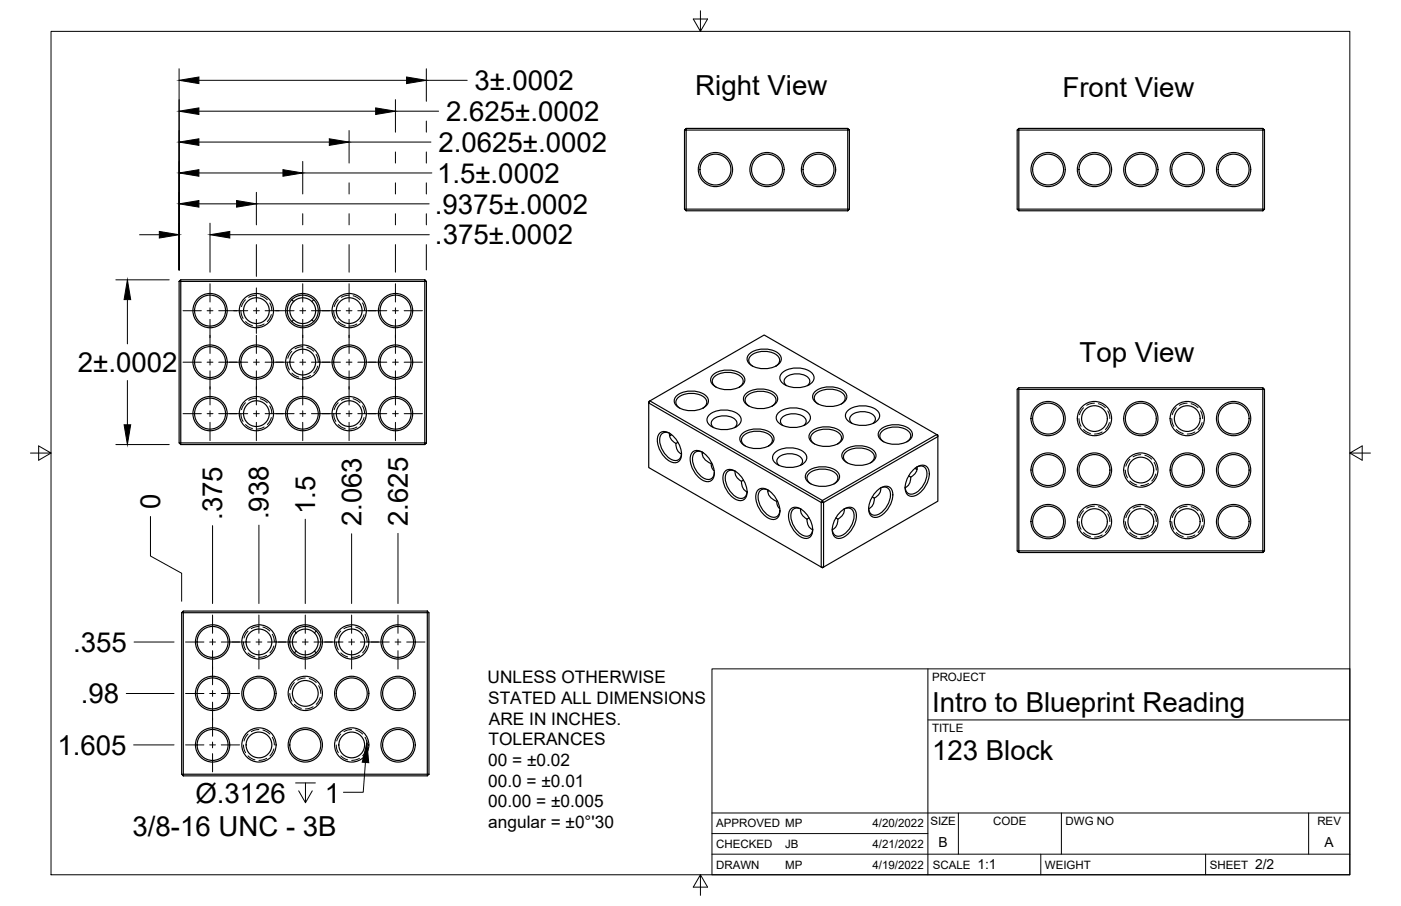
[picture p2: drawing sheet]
<svg xmlns="http://www.w3.org/2000/svg" width="432mm" height="279mm" viewBox="0 0 432 279" stroke-linecap="round" stroke-linejoin="round" font-family="sans-serif">
<!-- layer: Visible -->
<g fill="none" stroke="#000" stroke-width=".36">
<path d="M211.5 39.6h49.8M261.3 39.6l.5 .5h-.5zM314 39.6h75.2M389.2 39.6l.5 .5h-.5zM211 40.1l.5-.5v.5zM211 40.1v24.4M211.5 40.1h49.8v24.4h-49.8zM261.8 40.1v24.4M313.5 40.1l.5-.5v.5zM313.5 40.1v24.4M314 40.1h75.2v24.4h-75.2zM389.7 40.1v24.4"/>
<path d="M211.5 65v-.5h-.5l.5 .5h49.8M261.3 64.5h.5l-.5 .5zM314 65v-.5h-.5l.5 .5h75.2M389.2 64.5h.5l-.5 .5zM55.2 86.8l.5-.5v.5zM55.2 86.8v49.8M55.7 86.8h75.2v49.8h-75.2zM55.7 86.3h75.2M89.9 92.4l.6 .6 1.4-.9 1.9-.2 1.5 .5 1.1 .9 .7 1.3 .2 1.5-.5 1.5-.9 1.2-1.1 .7-1.7 .3-1.4-.4-1.4-1-.8-1.4-.2-1.5 .4-1.3 .8-1.2M90.5 98.6l-.6 .6M96.1 98.6l.6 .6M96.7 92.4l-.6 .6"/>
<path d="M130.9 86.3l.5 .5h-.5zM131.4 86.8v49.8M219.9 115.5a7.5 7.5 0 0 1 9.3 .5 2.2 2.2 0 0 1-1.2 3.3 7.6 7.6 0 0 1-8.6-1 1.98 1.98 0 0 1 .5-2.8zM220.7 119.4a2.03 2.03 0 0 1-1.2-2 2.03 2.03 0 0 1 1.5-1.8 6.9 6.9 0 0 1 7.7 .9 1.92 1.92 0 0 1-.9 2.9M231.1 109a7.5 7.5 0 0 1 9.3 .5 2.2 2.2 0 0 1-1.1 3.3 7.6 7.6 0 0 1-8.7-1 1.98 1.98 0 0 1 .5-2.8zM232 112.9a2.03 2.03 0 0 1-1.2-2 2.03 2.03 0 0 1 1.4-1.8 6.9 6.9 0 0 1 7.7 .9 1.92 1.92 0 0 1-.8 2.9M241.2 114.8a7.5 7.5 0 0 1 9.3 .6 2.2 2.2 0 0 1-1.1 3.3 7.6 7.6 0 0 1-8.7-1 1.98 1.98 0 0 1 .5-2.9zM242.4 118.9a1.69 1.69 0 0 1-.7-1.7 1.69 1.69 0 0 1 1.3-1.3 5.7 5.7 0 0 1 6.3 .8 1.53 1.53 0 0 1-.5 2.2M314 119.6h75.2M389.2 119.6l.5 .5h-.5zM55.2 136.6h.5v.5zM55.7 137.1h75.2"/>
<path d="M130.9 136.6h.5l-.5 .5zM199.9 123.8l.4-.2-.4 .7zM199.9 124.3l53.2 30.7v19.9l-53.2-30.7zM200.3 123.6l35.2-20.3 53.2 30.7-35.2 20.3zM203.2 133.7a2.68 2.68 0 0 1 3.8 .3 7.4 7.4 0 0 1 2.8 7.6 2.2 2.2 0 0 1-3.5 .6 7.6 7.6 0 0 1-3.4-8zM206.4 133.6a3 3 0 0 0 2 3.1l.6-.3M206.5 133.7a2.03 2.03 0 0 0-2.3-.1 2.03 2.03 0 0 0-.9 2.2 6.9 6.9 0 0 0 4.6 6.2 1.92 1.92 0 0 0 2.1-2.2M206.9 134l-.4 .3M207 134l-.7 .4M208.3 136.8l.3 1.8 .6 .9 .8 .5M208.7 122a7.5 7.5 0 0 1 9.3 .5 2.2 2.2 0 0 1-1.2 3.3 7.6 7.6 0 0 1-8.6-1 1.98 1.98 0 0 1 .5-2.8zM209.5 125.9a2.03 2.03 0 0 1-1.2-2 2.03 2.03 0 0 1 1.5-1.8 6.9 6.9 0 0 1 7.6 .8 1.92 1.92 0 0 1-.8 3"/>
<path d="M213.3 139.5a2.68 2.68 0 0 1 3.8 .4 7.4 7.4 0 0 1 2.8 7.5 2.2 2.2 0 0 1-3.5 .6 7.6 7.6 0 0 1-3.4-7.9zM216.5 139.5a3.5 3.5 0 0 0 2.7 3.5M216.6 139.5a2.03 2.03 0 0 0-2.3 0 2.03 2.03 0 0 0-.9 2.1 6.9 6.9 0 0 0 4.6 6.3 1.92 1.92 0 0 0 2.2-2.2M216.8 139.6l-.4 .2M218.8 127.8a7.5 7.5 0 0 1 9.3 .5 2.2 2.2 0 0 1-1.2 3.3 7.6 7.6 0 0 1-8.6-1 1.98 1.98 0 0 1 .5-2.8zM220 131.9a1.69 1.69 0 0 1-.8-1.7 1.69 1.69 0 0 1 1.3-1.4 5.7 5.7 0 0 1 6.3 .8 1.53 1.53 0 0 1-.4 2.3M228.9 133.6a7.5 7.5 0 0 1 9.3 .6 2.2 2.2 0 0 1-1.2 3.3 7.6 7.6 0 0 1-8.6-1 1.98 1.98 0 0 1 .5-2.9zM229.7 137.5a2.03 2.03 0 0 1-1.2-1.9 2.03 2.03 0 0 1 1.5-1.9 6.9 6.9 0 0 1 7.7 .9 1.92 1.92 0 0 1-.9 2.9M230 121.3a7.5 7.5 0 0 1 9.3 .5 2.2 2.2 0 0 1-1.2 3.3 7.6 7.6 0 0 1-8.6-1 1.98 1.98 0 0 1 .5-2.8zM230.9 125.2a2.03 2.03 0 0 1-1.3-2 2.03 2.03 0 0 1 1.5-1.8 6.9 6.9 0 0 1 7.7 .9 1.92 1.92 0 0 1-.8 2.9M239 139.5a7.5 7.5 0 0 1 9.3 .5 2.2 2.2 0 0 1-1.2 3.3 7.6 7.6 0 0 1-8.6-1 1.98 1.98 0 0 1 .5-2.8zM240.1 127.1a7.5 7.5 0 0 1 9.3 .6 2.2 2.2 0 0 1-1.2 3.3 7.6 7.6 0 0 1-8.6-1 1.98 1.98 0 0 1 .5-2.9z"/>
<path d="M241.3 131.2a1.69 1.69 0 0 1-.7-1.7 1.69 1.69 0 0 1 1.2-1.3 5.7 5.7 0 0 1 6.3 .8 1.53 1.53 0 0 1-.4 2.2M250.2 133a7.5 7.5 0 0 1 9.3 .5 2.2 2.2 0 0 1-1.2 3.3 7.6 7.6 0 0 1-8.6-1 1.98 1.98 0 0 1 .5-2.8zM251.1 136.9a2.03 2.03 0 0 1-1.3-2 2.03 2.03 0 0 1 1.5-1.8 6.9 6.9 0 0 1 7.7 .9 1.92 1.92 0 0 1-.9 2.9M251.3 120.7a7.5 7.5 0 0 1 9.3 .5 2.2 2.2 0 0 1-1.1 3.3 7.6 7.6 0 0 1-8.7-1 1.98 1.98 0 0 1 .5-2.8zM252.2 124.6a2.03 2.03 0 0 1-1.2-2 2.03 2.03 0 0 1 1.4-1.8 6.9 6.9 0 0 1 7.7 .9 1.92 1.92 0 0 1-.8 2.9M260.3 138.8a7.5 7.5 0 0 1 9.3 .6 2.2 2.2 0 0 1-1.1 3.2 7.6 7.6 0 0 1-8.7-1 1.98 1.98 0 0 1 .5-2.8zM261.4 126.5a7.5 7.5 0 0 1 9.3 .5 2.2 2.2 0 0 1-1.1 3.3 7.6 7.6 0 0 1-8.7-1 1.98 1.98 0 0 1 .5-2.8zM262.6 130.6a1.69 1.69 0 0 1-.7-1.7 1.69 1.69 0 0 1 1.3-1.4 5.7 5.7 0 0 1 6.3 .8 1.53 1.53 0 0 1-.5 2.3M271.5 132.3a7.5 7.5 0 0 1 9.3 .6 2.2 2.2 0 0 1-1.1 3.2 7.6 7.6 0 0 1-8.7-1 1.98 1.98 0 0 1 .5-2.8zM272.4 136.3a2.03 2.03 0 0 1-1.2-2 2.03 2.03 0 0 1 1.4-1.9 6.9 6.9 0 0 1 7.7 .9 1.92 1.92 0 0 1-.8 3M288.7 134l.4 .2v.4zM313.5 120.1l.5-.5v.5z"/>
<path d="M313.5 120.1v49.8M314 120.1v50.3l-.5-.5h75.7v-49.8M314 120.1h75.2M389.7 120.1v49.8M219.4 142.8a2.27 2.27 0 0 0 .7 2.4M223.4 145.4a2.68 2.68 0 0 1 3.8 .3 7.4 7.4 0 0 1 2.8 7.5 2.2 2.2 0 0 1-3.5 .7 7.6 7.6 0 0 1-3.4-8zM226.6 145.3l.2 1.5 .7 .8 1 .8 .4 1.9 .5 .8 .9 .6M226.7 145.4a2.03 2.03 0 0 0-2.3-.1 2.03 2.03 0 0 0-.9 2.2 6.9 6.9 0 0 0 4.6 6.2 1.92 1.92 0 0 0 2.2-2.2M229.2 148.1l-.7 .3M233.6 151.2a2.68 2.68 0 0 1 3.7 .3 7.4 7.4 0 0 1 2.8 7.6 2.2 2.2 0 0 1-3.4 .6 7.6 7.6 0 0 1-3.5-8zM236.7 151.1a3.5 3.5 0 0 0 2.7 3.5M236.8 151.2a2.03 2.03 0 0 0-2.3-.1 2.03 2.03 0 0 0-.9 2.2 6.9 6.9 0 0 0 4.6 6.2 1.92 1.92 0 0 0 2.2-2.2"/>
<path d="M237 151.3l-.3 .2M239.6 154.4a2.27 2.27 0 0 0 .7 2.5M240.2 143.6a1.69 1.69 0 0 1-.8-1.7 1.69 1.69 0 0 1 1.3-1.4 5.7 5.7 0 0 1 6.3 .8 1.53 1.53 0 0 1-.4 2.3M243.7 157a2.68 2.68 0 0 1 3.7 .4 7.4 7.4 0 0 1 2.8 7.5 2.2 2.2 0 0 1-3.4 .6 7.6 7.6 0 0 1-3.5-7.9zM246.8 157l.2 1.4 .7 .9 1 .8M246.9 157a2.03 2.03 0 0 0-2.3 0 2.03 2.03 0 0 0-.9 2.1 6.9 6.9 0 0 0 4.6 6.3 1.92 1.92 0 0 0 2.2-2.2M249.1 145.3a7.5 7.5 0 0 1 9.3 .5 2.2 2.2 0 0 1-1.2 3.3 7.6 7.6 0 0 1-8.6-1 1.98 1.98 0 0 1 .5-2.8zM249.4 159.7l-.7 .4M249.9 149.2a2.03 2.03 0 0 1-1.2-2 2.03 2.03 0 0 1 1.5-1.8 6.9 6.9 0 0 1 7.7 .9 1.92 1.92 0 0 1-.9 2.9M253.5 154.3l.3 .7h-.7zM253.8 155l35.3-20.4v20l-35.3 20.3zM257.6 159.7l.6 .4"/>
<path d="M258.9 158a3.2 3.2 0 0 1 4.4-1 6 6 0 0 1-1.2 6.9l-.6 .6a3.2 3.2 0 0 1-4.4 .9 6 6 0 0 1 1.3-6.8zM260.1 157a2.03 2.03 0 0 1 2.3 0 2.03 2.03 0 0 1 .8 2.1 6.9 6.9 0 0 1-4.6 6.3 1.92 1.92 0 0 1-2.1-2.2M260.2 157l-.2 1.4-.7 .9-1.1 .8-.3 1.8-.6 .9-.8 .5M261.2 142.7a2.03 2.03 0 0 1-1.2-2 2.03 2.03 0 0 1 1.4-1.8 6.9 6.9 0 0 1 7.7 .9 1.92 1.92 0 0 1-.8 2.9M268.8 153.2l.7 .4M269.5 153.6l-.4 1.9-.5 .8-.9 .6M270.2 151.5a3.2 3.2 0 0 1 4.3-.9 6 6 0 0 1-1.2 6.8l-.6 .6a3.2 3.2 0 0 1-4.3 1 6 6 0 0 1 1.2-6.9zM271.3 150.6a2.03 2.03 0 0 1 2.3-.1 2.03 2.03 0 0 1 .9 2.2 6.9 6.9 0 0 1-4.6 6.2 1.92 1.92 0 0 1-2.2-2.2M271.4 150.5v1l-.5 .9-1.4 1.2M280 146.7l.7 .4M281.4 145a3.2 3.2 0 0 1 4.4-.9 6 6 0 0 1-1.2 6.8l-.6 .6a3.2 3.2 0 0 1-4.4 1 6 6 0 0 1 1.2-6.9zM282.5 144.7l-.4-.3 .6 .4"/>
<path d="M282.5 144.1a2.03 2.03 0 0 1 2.3-.1 2.03 2.03 0 0 1 .9 2.2 6.9 6.9 0 0 1-4.6 6.2 1.92 1.92 0 0 1-2.1-2.2M282.6 144l-.2 1.5-.7 .9-1 .7-.3 1.9-.6 .9-.8 .5M248.7 160.1l.4 1.8 .5 .9 .9 .5M253.1 174.9h.7l-.3 .2zM314 170.4h75.2M389.2 169.9h.5l-.5 .5zM56 189l.5-.6v.6zM56 189v49.8M56.5 189h75.2v49.8h-75.2zM56.5 188.4h75.2M90.7 194.6l.6 .6 1.4-1 1.7-.2 1.1 .2 1.1 .7 .9 1.1 .6 1.7-.2 1.5-.8 1.4-1.3 1-1.5 .4-1.7-.3-1.1-.7-.9-1.1-.5-1.6 .2-1.5 1-1.6M97.5 194.6l-.6 .6"/>
<path d="M131.7 188.4l.5 .6h-.5zM132.2 189v49.8M91.3 200.8l-.6 .5M96.9 200.8l.6 .5M56 238.8h.5v.5zM56.5 239.3h75.2M131.7 238.8h.5l-.5 .5z"/>
<circle cx="220.5" cy="52.3" r="4.8"/>
<circle cx="220.5" cy="52.3" r="5.3"/>
<circle cx="236.4" cy="52.3" r="4.8"/>
<circle cx="236.4" cy="52.3" r="5.3"/>
<circle cx="252.3" cy="52.3" r="4.8"/>
<circle cx="252.3" cy="52.3" r="5.3"/>
<circle cx="323" cy="52.3" r="4.8"/>
<circle cx="323" cy="52.3" r="5.3"/>
<circle cx="337.3" cy="52.3" r="4.8"/>
<circle cx="337.3" cy="52.3" r="5.3"/>
<circle cx="351.6" cy="52.3" r="4.8"/>
<circle cx="351.6" cy="52.3" r="5.3"/>
<circle cx="365.9" cy="52.3" r="4.8"/>
<circle cx="365.9" cy="52.3" r="5.3"/>
<circle cx="380.2" cy="52.3" r="4.8"/>
<circle cx="380.2" cy="52.3" r="5.3"/>
<circle cx="64.7" cy="95.8" r="5.3"/>
<circle cx="64.7" cy="95.8" r="4.8"/>
<circle cx="79" cy="95.8" r="5.3"/>
<circle cx="79" cy="95.8" r="4"/>
<circle cx="93.3" cy="95.8" r="5.3"/>
<circle cx="93.3" cy="95.8" r="4.8"/>
<circle cx="107.6" cy="95.8" r="5.3"/>
<circle cx="107.6" cy="95.8" r="4"/>
<circle cx="121.9" cy="95.8" r="5.3"/>
<circle cx="121.9" cy="95.8" r="4.8"/>
<circle cx="64.7" cy="111.7" r="5.3"/>
<circle cx="64.7" cy="111.7" r="4.8"/>
<circle cx="79" cy="111.7" r="5.3"/>
<circle cx="79" cy="111.7" r="4.8"/>
<circle cx="93.3" cy="111.7" r="5.3"/>
<circle cx="93.3" cy="111.7" r="4"/>
<circle cx="107.6" cy="111.7" r="5.3"/>
<circle cx="107.6" cy="111.7" r="4.8"/>
<circle cx="121.9" cy="111.7" r="5.3"/>
<circle cx="121.9" cy="111.7" r="4.8"/>
<circle cx="64.7" cy="127.6" r="5.3"/>
<circle cx="64.7" cy="127.6" r="4.8"/>
<circle cx="79" cy="127.6" r="5.3"/>
<circle cx="79" cy="127.6" r="4"/>
<circle cx="93.3" cy="127.6" r="5.3"/>
<circle cx="93.3" cy="127.6" r="4.8"/>
<circle cx="107.6" cy="127.6" r="5.3"/>
<circle cx="107.6" cy="127.6" r="4"/>
<circle cx="121.9" cy="127.6" r="5.3"/>
<circle cx="121.9" cy="127.6" r="4.8"/>
<circle cx="323" cy="129.1" r="4.8"/>
<circle cx="323" cy="129.1" r="5.3"/>
<circle cx="337.3" cy="129.1" r="4"/>
<circle cx="337.3" cy="129.1" r="5.3"/>
<circle cx="351.6" cy="129.1" r="4.8"/>
<circle cx="351.6" cy="129.1" r="5.3"/>
<circle cx="365.9" cy="129.1" r="4"/>
<circle cx="365.9" cy="129.1" r="5.3"/>
<circle cx="380.2" cy="129.1" r="4.8"/>
<circle cx="380.2" cy="129.1" r="5.3"/>
<circle cx="323" cy="145" r="4.8"/>
<circle cx="323" cy="145" r="5.3"/>
<circle cx="337.3" cy="145" r="4.8"/>
<circle cx="337.3" cy="145" r="5.3"/>
<circle cx="351.6" cy="145" r="4"/>
<circle cx="351.6" cy="145" r="5.3"/>
<circle cx="365.9" cy="145" r="4.8"/>
<circle cx="365.9" cy="145" r="5.3"/>
<circle cx="380.2" cy="145" r="4.8"/>
<circle cx="380.2" cy="145" r="5.3"/>
<circle cx="323" cy="160.9" r="4.8"/>
<circle cx="323" cy="160.9" r="5.3"/>
<circle cx="337.3" cy="160.9" r="4"/>
<circle cx="337.3" cy="160.9" r="5.3"/>
<circle cx="351.6" cy="160.9" r="4"/>
<circle cx="351.6" cy="160.9" r="5.3"/>
<circle cx="365.9" cy="160.9" r="4"/>
<circle cx="365.9" cy="160.9" r="5.3"/>
<circle cx="380.2" cy="160.9" r="4.8"/>
<circle cx="380.2" cy="160.9" r="5.3"/>
<circle cx="65.5" cy="198" r="5.3"/>
<circle cx="65.5" cy="198" r="4.8"/>
<circle cx="79.8" cy="198" r="5.3"/>
<circle cx="79.8" cy="198" r="4"/>
<circle cx="94.1" cy="198" r="5.3"/>
<circle cx="94.1" cy="198" r="4.8"/>
<circle cx="108.4" cy="198" r="5.3"/>
<circle cx="108.4" cy="198" r="4"/>
<circle cx="122.7" cy="198" r="5.3"/>
<circle cx="122.7" cy="198" r="4.8"/>
<circle cx="65.5" cy="213.8" r="5.3"/>
<circle cx="65.5" cy="213.8" r="4.8"/>
<circle cx="79.8" cy="213.8" r="5.3"/>
<circle cx="79.8" cy="213.8" r="4.8"/>
<circle cx="94.1" cy="213.8" r="5.3"/>
<circle cx="94.1" cy="213.8" r="4"/>
<circle cx="108.4" cy="213.8" r="5.3"/>
<circle cx="108.4" cy="213.8" r="4.8"/>
<circle cx="122.7" cy="213.8" r="5.3"/>
<circle cx="122.7" cy="213.8" r="4.8"/>
<circle cx="65.5" cy="229.7" r="5.3"/>
<circle cx="65.5" cy="229.7" r="4.8"/>
<circle cx="79.8" cy="229.7" r="5.3"/>
<circle cx="79.8" cy="229.7" r="4"/>
<circle cx="94.1" cy="229.7" r="5.3"/>
<circle cx="94.1" cy="229.7" r="4.8"/>
<circle cx="108.4" cy="229.7" r="5.3"/>
<circle cx="108.4" cy="229.7" r="4"/>
<circle cx="122.7" cy="229.7" r="5.3"/>
<circle cx="122.7" cy="229.7" r="4.8"/>
</g>
<!-- layer: Hidden -->
<g fill="none" stroke="#000" stroke-width=".31">
<path d="M74.3 95.8l.1 1.2 .5 1.2M75.6 92.4l-.7 1-.5 1.2M75.7 99.2l.9 .7 1.2 .5M79 91l-1.2 .2-1.2 .5M80.2 91.2l1.2 .5 1 .7M81.4 99.9l-1.1 .5-1.3 .2M83.1 93.4l.5 1.2 .2 1.2M83.6 97l-.5 1.2-.7 1M102.8 95.8l.2 1.2 .5 1.2M104.2 92.4l-1.2 2.2M104.2 99.2l1 .7 1.2 .5M107.6 91l-1.2 .2-1.2 .5"/>
<path d="M108.8 91.2l1.2 .5 1 .7M110 99.9l-1.2 .5-1.2 .2M111.7 93.4l.7 2.4M112.2 97l-.5 1.2-.7 1M88.5 111.7l.2 1.2 .5 1.2M89.9 108.3l-.7 1-.5 1.2M90 115.1l.9 .7 1.2 .5M93.3 106.9l-1.2 .2-1.2 .5M94.6 107.1l2.1 1.2M95.7 115.8l-1.1 .5-1.3 .2M97.4 109.3l.5 1.1 .2 1.3M97.9 112.9l-.5 1.2-.7 .9"/>
<path d="M74.3 127.6l.1 1.2 .5 1.2M75.6 124.2l-.7 1-.5 1.1M75.7 130.9l.9 .8 1.2 .5M79 122.8l-1.2 .2-1.2 .4M80.2 123l1.2 .4 1 .8M81.4 131.7l-1.1 .5-1.3 .1M83.1 125.2l.5 1.1 .2 1.3M83.6 128.8l-.5 1.1-.7 1M102.8 127.6l.2 1.2 .5 1.2M104.2 124.2l-.7 1-.5 1.1M104.2 130.9l1 .8 1.2 .5M107.6 122.8l-1.2 .2-1.2 .4"/>
<path d="M108.8 123l1.2 .4 1 .8M110 131.7l-1.2 .5-1.2 .1M111.7 125.2l.5 1.1 .2 1.3M112.2 128.8l-.5 1.1-.7 1M332.5 129.1l.2 1.2 .5 1.2M333.9 132.5l1 .7 1.2 .5M333.9 125.8l-.7 .9-.5 1.2M337.3 124.3l-1.2 .2-1.2 .5M338.5 124.5l1.2 .5 1 .7M339.7 133.2l-1.1 .5-1.3 .2M341.4 126.7l.5 1.2 .2 1.2M341.9 130.3l-.5 1.2-.7 1"/>
<path d="M361.1 129.1l.2 1.2 .5 1.2M362.5 125.8l-.7 .9-.5 1.2M362.5 132.5l1 .7 1.2 .5M365.9 124.3l-1.2 .2-1.2 .5M367.1 124.5l1.2 .5 1 .7M368.3 133.2l-1.2 .5-1.2 .2M370 126.7l.5 1.2 .2 1.2M370.5 130.3l-.5 1.2-.7 1M333.9 157.5l-.7 1-.5 1.1M337.3 156.1l-1.2 .2-1.2 .4M338.5 156.3l1.2 .4 1 .8M341.4 158.5l.5 1.1 .2 1.2"/>
<path d="M346.8 145l.2 1.2 .5 1.2M348.2 148.4l2.2 1.2M348.2 141.6l-.7 1-.5 1.2M348.2 157.5l-.7 1-.5 1.1M351.6 140.2l-1.2 .2-1.2 .5M351.6 156.1l-1.2 .2-1.2 .4M352.8 140.4l1.2 .5 1 .7M352.8 156.3l1.2 .4 1 .8M354 149.1l-1.2 .5-1.2 .2M355.7 142.6l.5 1.1 .2 1.3M355.7 158.5l.5 1.1 .2 1.2M356.2 146.2l-.5 1.2-.7 .9"/>
<path d="M362.5 157.5l-.7 1-.5 1.1M365.9 156.1l-1.2 .2-1.2 .4M367.1 156.3l1.2 .4 1 .8M370 158.5l.5 1.1 .2 1.2M332.5 160.9l.7 2.3M333.9 164.2l1 .8 1.2 .5M339.7 165l-1.1 .5-1.3 .1M341.9 162.1l-1.2 2.1M346.8 160.9l.2 1.2 .5 1.1M348.2 164.2l1 .8 1.2 .5M354 165l-1.2 .5-1.2 .1M356.2 162.1l-1.2 2.1"/>
<path d="M361.1 160.9l.2 1.2 .5 1.1M362.5 164.2l1 .8 1.2 .5M368.3 165l-1.2 .5-1.2 .1M370.5 162.1l-.5 1.1-.7 1M75 198l.2 1.2 .5 1.2M76.4 194.6l-.7 1-.5 1.1M79.8 193.2l-1.2 .2-1.2 .5M81 193.4l1.2 .4 1 .8M83.9 195.6l.5 1.1 .2 1.3M84.4 199.2l-.5 1.2-.7 .9M103.6 198l.2 1.2 .5 1.2M105 194.6l-1.2 2.1"/>
<path d="M108.4 193.2l-1.3 .2-1.1 .5M109.6 193.4l1.2 .4 1 .8M112.5 195.6l.7 2.4M113 199.2l-.5 1.2-.7 .9M76.5 201.4l.9 .7 1.2 .5M82.2 202.1l-1.2 .5-1.2 .1M89.3 213.9l.2 1.2 .5 1.2M90.7 210.5l-.7 1-.5 1.1M90.7 217.2l1 .8 1.2 .5M94.1 209.1l-1.2 .2-1.2 .4M95.3 209.3l2.2 1.2M96.5 218l-1.2 .5-1.2 .1"/>
<path d="M98.2 211.5l.5 1.1 .2 1.2M98.7 215.1l-.5 1.1-.7 1M105 201.4l1 .7 1.2 .5M110.8 202.1l-1.2 .5-1.2 .1M75 229.7l.2 1.3 .5 1.1M76.4 226.4l-.7 1-.5 1.1M76.5 233.1l.9 .8 1.2 .4M79.8 225l-1.2 .1-1.2 .5M81 225.1l1.2 .5 1 .8M82.2 233.8l-1.2 .5-1.2 .2M83.9 227.4l.5 1.1 .2 1.2M84.4 230.9l-.5 1.2-.7 1"/>
<path d="M103.6 229.7l.2 1.3 .5 1.1M105 226.4l-.7 1-.5 1.1M105 233.1l1 .8 1.2 .4M108.4 225l-1.3 .1-1.1 .5M109.6 225.1l1.2 .5 1 .8M110.8 233.8l-1.2 .5-1.2 .2M112.5 227.4l.5 1.1 .2 1.2M113 230.9l-.5 1.2-.7 1"/>
</g>
<!-- layer: Titleblock -->
<path d="M219.4 206.3h196.6v63.5h-196.6zM286 206.3v63.5M286 222h130M219.4 257.1h66.6M219.4 250.7h196.6M295.4 250.7v12.7M327.1 250.7v12.7M403.3 250.7v12.7M219.4 263.4h196.6M320.8 263.4v6.4M371.6 263.4v6.4" fill="none" stroke="#000" stroke-width=".31"/>
<!-- layer: Border -->
<path d="M15.7 9.7h400.3v260.1h-400.3zM215.9 3.3v6.4l-2.2-3.8h4.4l-2.2 3.8M9.4 139.7h6.3l-3.8-2.2v4.4l3.8-2.2M416 139.7l3.8 2.2v-4.4l-3.8 2.2h6.4M215.9 269.8l2.2 3.8h-4.4l2.2-3.8v6.3" fill="none" stroke="#000" stroke-width=".31"/>
<!-- layer: Smart Centers -->
<g fill="none" stroke="#000" stroke-width=".31">
<path d="M56.4 95.8h5.7M63.8 95.8h1.8M64.7 87.5v5.6M64.7 94.9v1.8M64.7 98.5v10.5M67.4 95.8h8.9M78.1 95.8h1.8M79 88.8v4.3M79 94.9v1.8M79 98.5v4.3M81.7 95.8h8.9M92.4 95.8h1.8"/>
<path d="M93.3 87.5v5.6M93.3 94.9v1.8M93.3 98.5v10.5M96 95.8h8.9M106.7 95.8h1.8M107.6 87.5v5.6M107.6 94.9v1.8M107.6 98.5v10.5M110.3 95.8h8.9M121 95.8h1.8M121.9 87.5v5.6M121.9 94.9v1.8"/>
<path d="M121.9 98.5v10.5M124.6 95.8h5.6M56.4 111.7h5.7M63.8 111.7h1.8M64.7 110.8v1.8M64.7 114.4v10.5M67.4 111.7h8.9M78.1 111.7h1.8M79 103.4v5.6M79 110.8v1.8M79 114.4v10.5M81.7 111.7h8.9"/>
<path d="M92.4 111.7h1.8M93.3 110.8v1.8M93.3 114.4v10.5M96 111.7h8.9M106.7 111.7h1.8M107.6 110.8v1.8M107.6 114.4v10.5M110.3 111.7h8.9M121 111.7h1.8M121.9 110.8v1.8M121.9 114.4v10.5M124.6 111.7h5.6"/>
<path d="M56.4 127.6h5.7M63.8 127.6h1.8M64.7 126.7v1.8M64.7 130.2v5.7M67.4 127.6h8.9M78.1 127.6h1.8M79 126.7v1.8M79 130.2v5.7M81.7 127.6h8.9M92.4 127.6h1.8M93.3 126.7v1.8M93.3 130.2v5.7"/>
<path d="M96 127.6h8.9M106.7 127.6h1.8M107.6 126.7v1.8M107.6 130.2v5.7M110.3 127.6h8.9M121 127.6h1.8M121.9 126.7v1.8M121.9 130.2v5.7M124.6 127.6h5.6M57.2 198h5.6M64.6 198h1.8M65.5 189.7v5.6"/>
<path d="M65.5 197.1v1.8M68.2 198h8.9M78.9 198h1.8M79.8 189.7v5.6M79.8 197.1v1.8M82.5 198h8.9M93.2 198h1.8M94.1 189.7v5.6M94.1 197.1v1.8M96.8 198h8.9M107.5 198h1.8M108.4 189.7v5.6"/>
<path d="M108.4 197.1v1.8M111.1 198h8.9M121.8 198h1.7M122.7 189.7v5.6M122.7 197.1v1.8M125.3 198h5.7M57.2 213.9h5.6M64.6 213.9h1.8M65.5 200.7v10.5M65.5 213v1.8M65.5 216.5v10.6M68.2 213.9h5.6"/>
<path d="M79.8 200.7v5.6M94.1 200.7v5.6M108.4 200.7v5.6M122.7 200.7v5.6M57.2 229.7h5.6M64.6 229.7h1.8M65.5 228.8v1.8M65.5 232.4v5.6M68.2 229.7h5.6"/>
</g>
<!-- layer: FD_Dimensions -->
<g fill="none" stroke="#000" stroke-width=".31">
<path d="M55.2 21.2v62M61.3 24.8h64M61.3 34.3h54.5M121.9 30.7v10.1M121.9 34.3h13.3M131.4 21.2v10M131.4 37.3v3.5M131.4 24.8h12.6M61.3 53.3h25.9M61.3 43.8h40.2M79 59.3v10M93.3 49.8v10"/>
<path d="M93.3 53.3h39.8M107.6 40.3v10M107.6 56.4v3.4M107.6 43.8h25.2M121.9 46.9v3.4M121.9 56.4v3.4M131.4 46.9v3.4M131.4 56.4v3.4M43 72.4h6.1M61.3 62.9h11.6M64.7 68.8v15.1M70.8 72.4h61.5"/>
<path d="M79 75.4v9.8M79 62.9h53.3M93.3 65.9v3.4M93.3 75.4v8.5M107.6 65.9v3.4M107.6 75.4v8.5M121.9 65.9v3.4M121.9 75.4v8.5M131.4 65.9v3.4M131.4 75.4v7.8M35.7 86.3h16.5M39.3 92.4v13.6"/>
<path d="M39.3 117.3v13.7M35.7 137.1h16.5M46.4 159.3v12.2l9.6 5.3v8.6M65.5 162.1v24M79.8 161.9v24.2M94.1 160.1v26M108.4 164.6v21.5M122.7 164.5v21.6M41.3 198h12.3M38.9 213.9h14.7M41.2 229.7h12.4"/>
</g>
<g fill="#000" stroke="#000" stroke-width=".31">
<path d="M55.2 24.8l6.1-1.1v2.1zM55.2 34.3l6.1-1v2zM115.8 33.3l6.1 1-6.1 1zM125.3 23.7l6.1 1.1-6.1 1zM55.2 53.3l6.1-1v2.1zM55.2 43.8l6.1-1v2zM87.2 52.3l6.1 1-6.1 1.1zM101.5 42.8l6.1 1-6.1 1zM49.1 71.4l6.1 1-6.1 1zM55.2 62.9l6.1-1.1v2.1zM64.7 72.4l6.1-1v2zM72.9 61.8l6.1 1.1-6.1 1z"/>
<path d="M39.3 86.3l1 6.1h-2.1zM38.2 131h2.1l-1 6.1z"/>
</g>
<!-- layer: Hole Notes -->
<path d="M112.6 235.1l-.6 9.2h-6.1M91.1 241.4h6.1M94.1 241.4v6.1l-2-3.6M96.2 243.9l-2.1 3.6" fill="none" stroke="#000" stroke-width=".31"/>
<path d="M113.1 229l.5 6.2-2-.1z" fill="#000" stroke="#000" stroke-width=".31"/>
<g font-size="8.5">
<text x="146.2" y="27.7">3±.0002</text>
<text x="214.3" y="29.3">Right View</text>
<text x="327.5" y="29.8">Front View</text>
<text x="137.5" y="37.3">2.625±.0002</text>
<text x="135.1" y="46.8">2.0625±.0002</text>
<text x="134.7" y="56.3">1.5±.0002</text>
<text x="134" y="65.8">.9375±.0002</text>
<text x="134.1" y="75.4">.375±.0002</text>
<text x="332.7" y="111.7">Top View</text>
<text x="24" y="114.7">2±.0002</text>
<text x="49.4" y="157.1" transform="rotate(-90 49.4 157.1)">0</text>
<text x="68.5" y="160.3" transform="rotate(-90 68.5 160.3)">.375</text>
<text x="82.8" y="160.2" transform="rotate(-90 82.8 160.2)">.938</text>
<text x="97.1" y="158.5" transform="rotate(-90 97.1 158.5)">1.5</text>
<text x="111.4" y="162.3" transform="rotate(-90 111.4 162.3)">2.063</text>
<text x="125.7" y="162.2" transform="rotate(-90 125.7 162.2)">2.625</text>
<text x="22.5" y="201">.355</text>
<text x="24.9" y="216.9">.98</text>
<text x="287.3" y="219.5">Intro to Blueprint Reading</text>
<text x="17.7" y="232.7">1.605</text>
<text x="287.3" y="234.5">123 Block</text>
<text x="60.2" y="247.5">Ø.3126</text>
<text x="100.1" y="247.5">1</text>
<text x="40.8" y="257.8">3/8-16 UNC - 3B</text>
</g>
<g font-size="5.3">
<text x="150.3" y="210.6">UNLESS OTHERWISE</text>
<text x="150.5" y="217">STATED ALL DIMENSIONS</text>
<text x="150.7" y="223.4">ARE IN INCHES.</text>
<text x="150.6" y="229.8">TOLERANCES</text>
<text x="150.5" y="236.2">00 = ±0.02</text>
<text x="150.5" y="242.6">00.0 = ±0.01</text>
<text x="150.5" y="248.9">00.00 = ±0.005</text>
<text x="150.5" y="255.3">angular = ±0°'30</text>
</g>
<g font-size="4.3">
<text x="289.3" y="261.2">B</text>
<text x="408.2" y="261.2">A</text>
<text x="301.2" y="268.1">1:1</text>
<text x="386.8" y="268.1">2/2</text>
</g>
<g font-size="3.5">
<text x="287.3" y="210.1">PROJECT</text>
<text x="287.3" y="225.8">TITLE</text>
<text x="220.7" y="255.2">APPROVED MP</text>
<text x="268.9" y="255.2">4/20/2022</text>
<text x="286.7" y="254.5">SIZE</text>
<text x="306.1" y="254.5">CODE</text>
<text x="328.4" y="254.5">DWG NO</text>
<text x="406" y="254.5">REV</text>
<text x="220.7" y="261.5">CHECKED</text>
<text x="242" y="261.5">JB</text>
<text x="268.9" y="261.5">4/21/2022</text>
<text x="220.7" y="267.9">DRAWN</text>
<text x="242" y="267.9">MP</text>
<text x="268.9" y="267.9">4/19/2022</text>
<text x="287.5" y="267.9">SCALE</text>
<text x="322.1" y="267.9">WEIGHT</text>
<text x="372.9" y="267.9">SHEET</text>
</g>
</svg>
